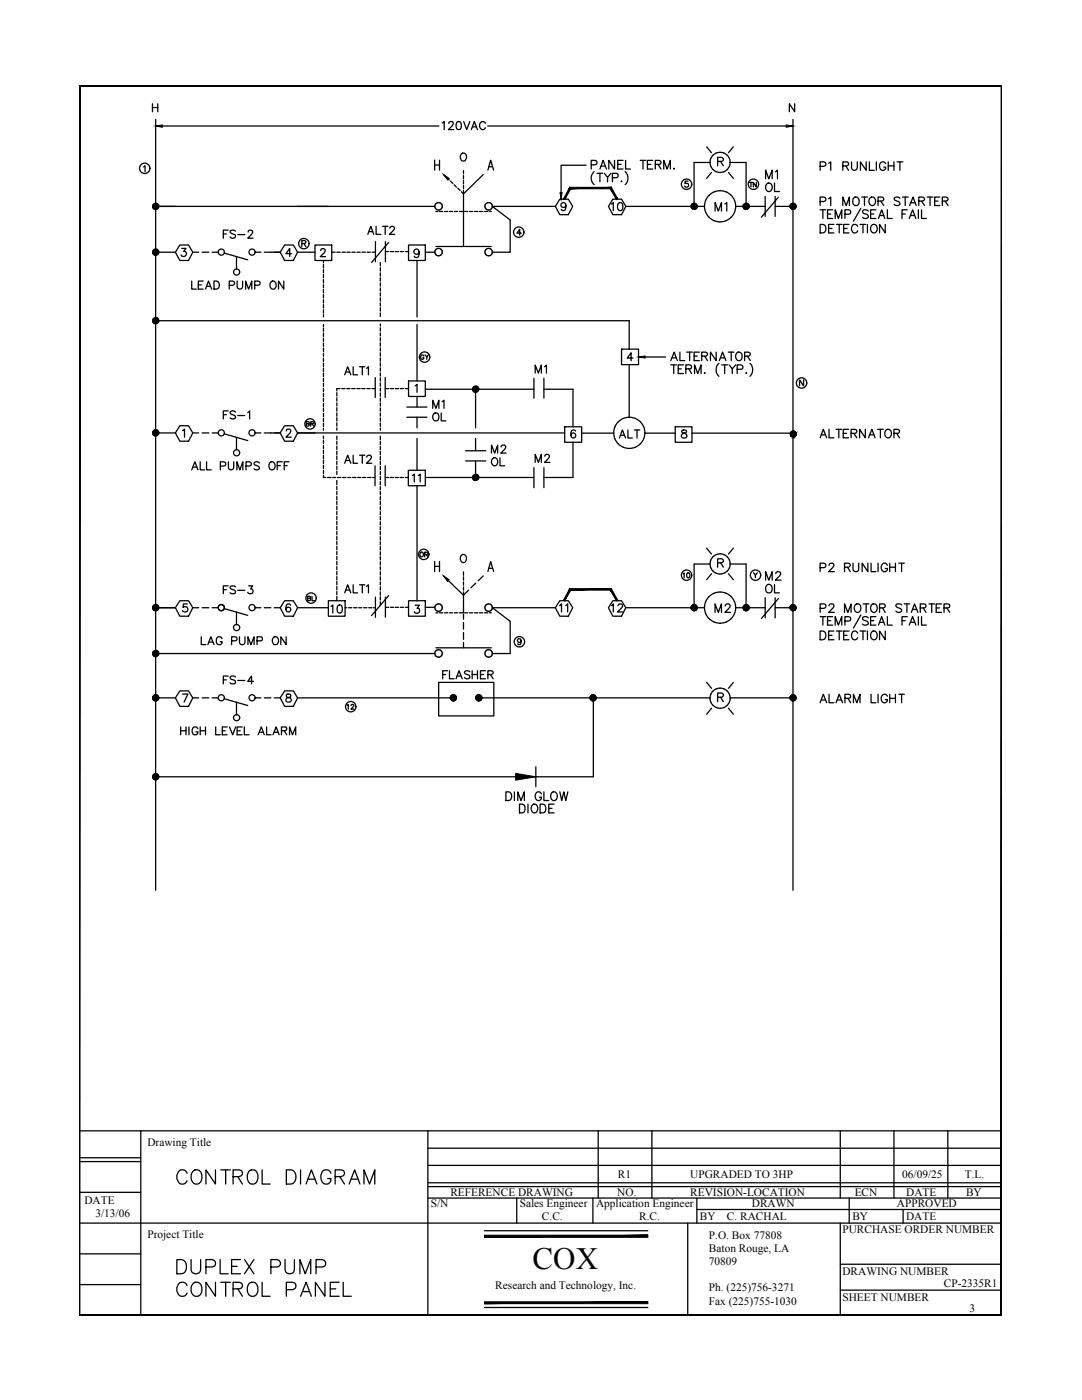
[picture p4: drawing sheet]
<svg xmlns="http://www.w3.org/2000/svg" width="216mm" height="279mm" viewBox="0 0 216 279" stroke-linecap="round" stroke-linejoin="round" font-family="sans-serif">
<g fill="#000" stroke="#000" stroke-width=".2">
<path d="M31.1 25.1l1.3-.2v.5zM88.5 34.8l1.1 .8-.3 .3zM111.7 38.4h.5l-.2 1.4zM156.9 24.9l1.3 .2-1.3 .3zM127.4 71.2l1.3-.2v.5zM157.8 86.2l.2-.1 .9 .6zM158 86.1l.2-.1 .7 .7zM158.9 86.7l-.3 .5zM157.7 86.7h1.2l-1.2 .2zM88.5 114.9l1.1 .8-.3 .3zM102.9 154.3l4 .7-4 .7z"/>
<path d="M15.9 17.1l183.9 .1zM15.9 17.1h183.9z"/>
<path d="M199.8 17.1v245.3zM199.8 17.1v245.4z"/>
<path d="M113.7 37.4l-1.3 2.3 .3 .1zM113.7 37.4l.2 .3-1.2 2.1zM113.7 37.4l.2 .3 8.1-.3zM113.9 37.7l8.1-.3-.2 .3zM122 37.4l-.2 .3 1.5 2zM121.8 37.7l1.5 2-.3 .1z"/>
<path d="M157.7 86.9l1.2-.2-1.1 .3zM157.8 87l.2 .2 .9-.5z"/>
<path d="M157.8 86.2l1.1 .5-1.2-.3zM157.7 86.4v.3h1.2z"/>
<path d="M158 87.2h.2l.7-.5zM158.2 87.2l.7-.5-.5 .5zM158.9 86.7l-.5 .5z"/>
<path d="M158.4 86l.5 .7zM158.2 86l.7 .7-.5-.7z"/>
<path d="M158.7 86.2l.2 .5zM158.6 86.1l.3 .6z"/>
<path d="M158.9 86.7v.2zM158.9 86.7l-.2 .3z"/>
<path d="M113.7 117.5l-1.3 2.3 .3 .1zM113.7 117.5l.2 .3-1.2 2.1zM113.7 117.5l.2 .3 8.1-.3zM113.9 117.8l8.1-.3-.2 .3zM122 117.5l-.2 .3 1.5 2zM121.8 117.8l1.5 2-.3 .1z"/>
<path d="M96.7 246.9h32.6v-.4zM96.7 246.5h32.6l-32.6 .4z"/>
<path d="M15.9 17.2v245.3zM15.9 17.1v245.4z"/>
<path d="M96.7 260.2h32.6v-.4zM96.7 259.8h32.6l-32.6 .4z"/>
<path d="M15.9 262.4l183.9 .1zM15.9 262.4l183.9 .1h-183.9z"/>
</g>
<g fill="none" stroke="#000" stroke-width=".25">
<path d="M28.6 33.3l.3-.2v1.2M30.4 20.7v1.6M30.4 21.5h1.1M31.1 25.1h56.5M31.1 23.8v153.9M31.5 20.7v1.6M86.7 32v2M86.7 32.9h1M87.7 32v2M88.3 24.6l.3-.3v1.6M88.5 34.8l.4 .4M89.2 35.5l.4 .4"/>
<path d="M89.6 24.6l.3-.3h.4l.2 .3-.3 .5-.7 .8h1M89.9 36.2l.5 .4M90.6 36.9l.5 .4M91.2 24.3a.51 .51 0 0 1 .8 .3l.1 .3a.7 .7 0 0 1-.6 1 1.03 1.03 0 0 1-.3-1.6zM91.3 37.5l.5 .5M92.1 30.6a.78 .78 0 0 1 1 .4 .78 .78 0 0 1-.2 .9l-.1 .2a.78 .78 0 0 1-.9-.4 .78 .78 0 0 1 .1-.9zM92.5 38v.7l-.4-.4M92.5 34v.7M92.5 35v.7M92.5 36v.7M92.5 37v.7M92.5 24.3l.6 1.6 .7-1.6"/>
<path d="M94.1 25.9l.5-1.6 .7 1.6M94.3 25.3h.7M96.4 34.8l-3.9 3.9v10.5M96.8 24.6a.59 .59 0 0 0-.6-.3 .59 .59 0 0 0-.5 .5 .68 .68 0 0 0 .2 .9 .68 .68 0 0 0 .9-.1v-.1M97.3 25.1h59.6M97.4 34l.5-2 .6 2M97.6 33.3h.7M111.7 39.8h1.7l.9 1.4-.9 1.6h-1.7l-.9-1.6zM117 33h-5v5.4M118 32.9h.7l.4-.3a.47 .47 0 0 0-.4-.6h-.7v1.7M118.6 34.2a1.69 1.69 0 0 0 0 2.6M119.1 34.6h1.2"/>
<path d="M119.7 33.7l.6-1.7 .7 1.7M119.7 34.6v1.7M120 33.1h.8M120.6 34.6l.6 .8 .7-.8M121.2 35.4v.9M122.2 35.5h.8a.45 .45 0 0 0 .4-.5 .45 .45 0 0 0-.4-.4h-.8v1.7M122.3 39.8h1.7l.9 1.4-.9 1.6h-1.7l-.9-1.6zM122.6 32v1.7l-1.1-1.7v1.7M123.3 32.8h.6M124 36.1l-.1 .1h.2M124.3 32h-1v1.7h1M124.7 34.2a1.78 1.78 0 0 1 0 2.6"/>
<path d="M124.8 32v1.7h1M127.7 32h1.2M128.3 32v1.7M129.2 32.8h.7M130.2 32h-1v1.7h1M130.8 32.8h.9l.2-.3-.1-.3-.3-.2h-.7v1.7M131.3 32.8l.6 .9M132.4 33.7v-1.7l.7 1.7 .7-1.7v1.7M134.5 33.6l-.1 .1h.2M137.3 36.2h-.6v.5a.42 .42 0 0 1 .6 0 .42 .42 0 0 1-.1 .6 .42 .42 0 0 1-.6-.2M141 29.3l1 1.2M141.7 32.4h-3.2v8.8"/>
<path d="M142 34.4l-1 1.2M143.2 32.2l1-.1 .1-.4-.3-.3h-.8v1.7M143.8 32.2l.5 .9M145.4 34.4l.9 1.2M145.7 32.4h3.2v8.8M146.3 29.3l-.9 1.2M149.5 36.4h.6M149.8 36.4v.9M150.9 36.4v.9l-.6-.9v.9M152.7 39.2v4M152.8 35.7v-1.7l.6 1.7 .7-1.7v1.7M152.9 36.8a.63 .63 0 0 1 .7-.2 .63 .63 0 0 1 .5 .6 .75 .75 0 0 1-.2 .8 .75 .75 0 0 1-.8 .1 .99 .99 0 0 1-.2-1.3z"/>
<path d="M154.5 36.5v1.7h1M154.7 39.2v4M154.7 34.3l.4-.3v1.7M155.3 39.4l-3.4 3.9M158.2 23.8v153.9M158.6 20.7v1.6l-1.1-1.6v1.6M163.6 33.2h.8a.46 .46 0 0 0 .4-.6l-.4-.3h-.8v1.7M165.3 32.6l.5-.3v1.7M165.3 39.7l.5-.4v1.7M168.2 33.1l1-.1 .1-.4-.4-.3h-.7v1.7M168.8 33.1l.5 .9M169.9 32.3v1.2a.57 .57 0 0 0 .6 .5 .57 .57 0 0 0 .6-.5v-1.2"/>
<path d="M170.3 39.6a.63 .63 0 0 1 .7-.3 .63 .63 0 0 1 .4 .7v.4a.64 .64 0 0 1-.6 .6 .64 .64 0 0 1-.6-.6zM171.9 39.3h1.2M172.5 39.3v1.7M172.8 32.3v1.7l-1.1-1.7v1.7M173.5 32.3v1.7h.9M173.6 39.6l.1-.2a.84 .84 0 0 1 1 .6 .84 .84 0 0 1-.5 1 .86 .86 0 0 1-.8-.5 .86 .86 0 0 1 .2-.9zM174.9 32.3v1.7M176.7 32.7a.64 .64 0 0 0-.7-.4 .64 .64 0 0 0-.5 .6v.5a.61 .61 0 0 0 .6 .6 .61 .61 0 0 0 .6-.6h-.4M177.2 33.1h1.2M177.2 32.3v1.7M178.4 32.3v1.7M179 32.3h1.2"/>
<path d="M179.6 39.6a.65 .65 0 0 0-1.2 .1l.2 .3 .8 .3 .2 .5a.72 .72 0 0 1-1.2 0M179.6 32.3v1.7M180.1 39.3h1.1M180.6 39.3v1.7M185 39.3h1.2M185.6 39.3v1.7M187.5 39.3h-1v1.7h1M30.8 49.8l-.3 .3M30.8 40.6l-.3 .4M31 49.7l-.5 .6M31 40.6l-.5 .5M31.1 41.2h55.6"/>
<path d="M31.1 50.3h3.9M31.1 49.7l-.6 .7M31.1 40.6l-.6 .7M31.2 49.7l-.7 .8M31.2 40.6l-.7 .8M31.3 49.8l-.8 .8M31.3 40.6l-.8 .8M31.4 49.8l-.8 .9M31.4 40.7l-.8 .8M31.4 49.9l-.8 .8M31.4 40.7l-.8 .9M31.5 50l-.9 .8"/>
<path d="M31.5 40.8l-.9 .9M31.6 50l-.9 .8M31.6 40.9l-.9 .8M31.6 50.1l-.8 .8M31.6 50.2l-.7 .7M31.6 40.9l-.8 .8M31.6 41l-.7 .8M31.7 50.2l-.7 .7M31.7 50.4l-.6 .5M31.7 50.5l-.5 .4M31.7 41.1l-.7 .7M31.7 41.2l-.6 .6"/>
<path d="M31.7 41.4l-.5 .4M35.9 48.9h1.7l.9 1.4-.9 1.7h-1.7l-.9-1.7zM36.3 49.6h.8l-.5 .6a.53 .53 0 0 1 .5 .8 .53 .53 0 0 1-1-.1M38.3 56.1v1.6h.9M38.5 50.3h1.2M39.6 56.9h.6M40.3 50.3h1.4M40.5 56.1h-.9v1.6h.9M41 57.7l.6-1.6 .6 1.6M41.2 57.2h.8M42.3 50.3h1.2M42.7 56.1a.87 .87 0 0 1 1 .4 .87 .87 0 0 1-.2 1.1l-.8 .1z"/>
<path d="M44.6 46.7h.6M44.7 50.5l4.7 1.4M45.5 45.9h-.9v1.6M45.7 56.9h.9l.2-.5-.4-.3h-.7v1.6M47 46.1a.6 .6 0 0 0-1.1 .2l.3 .3 .6 .2 .2 .5a.65 .65 0 0 1-1.1 0M47.2 51.2v2.5M47.3 56.1v1.1a.56 .56 0 0 0 .6 .5 .56 .56 0 0 0 .5-.5v-1.1M47.4 46.8h1.4M49 57.7v-1.6l.6 1.6 .6-1.6v1.6M49.5 46.3l.3-.4h.3l.3 .3-.2 .6-.8 .7h1.1M50.8 56.9h1v-.6l-.3-.2h-.7v1.6M50.9 50.3h1.2"/>
<path d="M52.7 50.3h3.2M54.2 56.2a.8 .8 0 0 1 .9 .5 .8 .8 0 0 1-.5 1 .84 .84 0 0 1-.7-.6 .84 .84 0 0 1 .3-.9zM56.6 56.1v1.6l-1-1.6v1.6M56.8 48.9h1.7l.9 1.4-.9 1.7h-1.7l-.9-1.7zM58.2 50.6h-1.1l.7-1v1.6M59.4 50.3h3.5M60.2 48.6l.7-.1 .1-.4-.8-.1v1.2M60.6 48.6l.4 .6M62.9 48.9h3.3v3.1h-3.3zM64 50l.3-.4 .5 .1 .1 .2-.2 .6-.8 .7h1.1M64.5 52v.5M64.5 52.8v.7"/>
<path d="M64.5 53.8v.7M64.5 54.8v.7M64.5 55.8v.7M64.5 56.8v.6M64.5 57.8v.7M64.5 58.8v.7M64.5 59.8v.7M66.2 50.3h.7M67.2 50.3h.7M68.2 50.3h.7M69.2 50.3h.7M70.2 50.3h.7"/>
<path d="M71.2 50.3h.7M72.2 50.3h.7M73.2 50.3h.7M73.4 46.8l.6-1.6 .6 1.6M73.6 46.2h.8M74.2 50.3h.7M74.9 48.2v4M75 45.2v1.6h1M75.9 52.4v.7M75.9 53.4v.7M75.9 54.4v.7M75.9 55.4v.7"/>
<path d="M75.9 56.4v.7M75.9 57.4v.7M75.9 58.4v.7M75.9 59.4v.7M76.4 45.2h1M76.9 45.2v1.6M76.9 50.2h.6M76.9 48.2v4M77.5 48.4l-3.3 4M77.8 45.6l.3-.4h.3l.3 .3-.2 .5-.8 .8h1.1M77.9 50.2h.7M78.9 50.2h.6"/>
<path d="M79.9 50.2h.6M80.9 50.2h.6M81.5 48.9h3.4v3.1h-3.4zM83.2 52v11.2M83.6 50.2a.53 .53 0 0 1-.7 .5 .53 .53 0 0 1-.2-.8 .53 .53 0 0 1 .9 .1 1.6 1.6 0 0 1-.2 1.3 .52 .52 0 0 1-.7-.2M84.9 50.3h1.8M87 42.2h.4M87 49.2h11M87.7 42.2h.6M88.7 42.2h.7M89.7 42.2h.6M90.7 42.2h.6"/>
<path d="M91.7 42.2h.7M92.7 42.2h.6M93.7 42.2h.6M94.7 42.2h.7M95.7 42.2h.6M96.7 42.2h.7M97.7 42.2h.3M104 46.5h-.8l.5-.7v1.1M110.8 41.2h-12.6l3.6 2.7v6.4h-3.6M112.9 41a.51 .51 0 0 1-.7 .4 .51 .51 0 0 1-.2-.8 .51 .51 0 0 1 .8 0 .85 .85 0 0 1-.5 1.4l-.3-.2M122 40.7l.4-.3v1.6M123.5 40.5a.51 .51 0 0 1 .7 .2l.1 .4a.68 .68 0 0 1-.4 .9h-.2a.99 .99 0 0 1-.2-1.5z"/>
<path d="M124.9 41.2h15.7M137.9 41.2l.6 .6M137.9 41.1l.7 .7M137.9 41.4l.4 .4M137.9 41l.8 .8M138 40.9l.8 .8M138 40.8l.9 .9M138.1 40.7l.8 .9M138.2 40.7l.8 .8M138.2 40.6l.9 .8M138.3 40.6l.8 .8M138.4 40.6l.7 .7"/>
<path d="M138.5 40.6l.6 .5M138.7 40.6l.4 .4M142.7 42.1v-1.7l.6 1.7 .7-1.7v1.7M144.6 40.7l.4-.3v1.7M146.8 41.2h5.9M148.7 40.6l-.4 .4M148.8 40.6l-.5 .5M148.9 40.6l-.6 .7M149 40.6l-.7 .8M149.1 40.6l-.8 .8M149.2 40.7l-.8 .8M149.3 40.7l-.9 .9"/>
<path d="M149.3 40.8l-.9 .9M149.4 40.9l-.9 .8M149.4 40.9l-.8 .8M149.5 41l-.8 .8M149.5 41.1l-.7 .7M149.5 41.2l-.6 .6M149.5 41.4l-.5 .4M154.7 41.2h3.5M157.6 41.4l.5 .4M157.6 41.2l.6 .6M157.6 41.1l.7 .7M157.6 41l.8 .8"/>
<path d="M157.7 40.9l.8 .8M157.7 40.9l.9 .8M157.8 40.8l.8 .9M157.8 40.7l.9 .9M157.9 40.7l.8 .8M158 40.6l.8 .8M158.1 40.6l.7 .8M158.1 40.6l.7 .7M158.3 40.6l.5 .5M158.4 40.6l.4 .4M163.6 44.8h.6a.89 .89 0 0 1 .6 .8 .89 .89 0 0 1-.6 .9h-.6zM163.6 40.2l1-.1 .2-.2-.1-.4-.3-.2h-.8v1.7"/>
<path d="M163.6 41.9h1.2M164.2 41.9v1.7M165.1 42.7h.7M165.3 45.6h.7M166.1 41.9h-1v1.7h1M166.4 44.8h-1.1v1.7h1.1M166.7 43.6v-1.7l.6 1.7 .7-1.7v1.7M166.9 44.8h1.1M167.5 44.8v1.7M168.2 41v-1.7l.7 1.7 .6-1.7v1.7M168.3 45.6h.7M168.6 42.8l1-.1 .1-.2a.46 .46 0 0 0-.4-.6h-.7v1.7"/>
<path d="M169.4 44.8h-1.1v1.7h1.1M171.1 45.2a.64 .64 0 0 0-.7-.4 .64 .64 0 0 0-.5 .6v.4a.63 .63 0 0 0 .5 .7 .63 .63 0 0 0 .7-.4M171.6 44.8h1.1M171.8 41.6l-1.5 2.6M172.2 44.8v1.7M173.1 44.8v1.7M173.3 42.1a.63 .63 0 0 0-.7-.3 .63 .63 0 0 0-.5 .5l.1 .2 .9 .3 .2 .5a.74 .74 0 0 1-1.2 0M173.7 42.7h.7M173.9 45a.65 .65 0 0 1 .7-.2 .65 .65 0 0 1 .4 .6v.4a.66 .66 0 0 1-.6 .7 .66 .66 0 0 1-.7-.7zM174.8 41.9h-1.1v1.7h1.1M175.2 40.1l1-.1 .1-.2v-.3l-.4-.2h-.7v1.7M175.3 43.6l.6-1.7 .7 1.7"/>
<path d="M175.5 43h.8M175.8 40.1l.5 .9M176.6 44.8v1.7l-1.1-1.7v1.7M177.1 41.9v1.7h.9M180 42.7h.6M181 41.9h-1v1.7M181.4 43.6l.7-1.7 .6 1.7M181.5 41l.7-1.7 .6 1.7M181.7 43h.8M181.8 40.5h.8M183.2 41.9v1.7M183.3 40.1l1-.1 .2-.3-.4-.4h-.8v1.7"/>
<path d="M183.9 41.9v1.7h1M183.9 40.1l.6 .9M186.5 40.1h.6M188 40.1l1-.1 .2-.2-.1-.3-.3-.2h-.8v1.7M188.6 40.1l.6 .9M30.8 63.5l-.3 .3M31 63.4l-.5 .6M31.1 64h94.4v5.7M31.1 63.4l-.6 .7M31.2 63.4l-.7 .8M31.3 63.5l-.8 .8M31.4 63.5l-.8 .8"/>
<path d="M31.4 63.5l-.8 .9M31.5 63.6l-.9 .9M31.6 63.7l-.9 .8M31.6 63.8l-.8 .8M31.6 63.8l-.7 .8M31.7 63.9l-.7 .7M31.7 64.1l-.6 .5M31.7 64.2l-.5 .4M64.5 60.8v.7M64.5 61.8v.7M64.5 62.8v.4M64.5 64.8v.4"/>
<path d="M64.5 65.4v.7M64.5 66.5v.6M64.5 67.5v.6M64.5 68.5v.6M64.5 69.5v.6M64.5 70.5v.6M64.5 71.5v.6M64.5 72.5v.7M64.5 73.4v.7M64.5 74.5v.6M64.5 75.5v.6M64.5 76.5v.6"/>
<path d="M64.5 77.5v.6M64.5 78.5v.6M64.5 79.5v.6M67.2 78.4v.6M67.2 79.4v.7M67.8 77.6h-.6v.4M68.2 77.6h.7M68.8 74.8l.6-1.6 .6 1.6M69 74.3h.8M69.2 77.6h.6M70.2 77.6h.7M70.5 73.2v1.6h.9"/>
<path d="M71.2 77.6h.7M71.7 73.2h1.1M72.2 77.6h.6M72.3 73.2v1.6M73.1 73.5l.4-.3v1.6M73.2 77.6h.7M74.2 77.6h.6M74.9 75.4v3.9M75.9 60.5v.6M75.9 61.4v.7M75.9 62.4v.8M75.9 64.6v.5"/>
<path d="M75.9 65.4v.7M75.9 66.4v.7M75.9 67.4v.7M75.9 68.4v.7M75.9 69.4v.7M75.9 70.4v.7M75.9 71.4v.7M75.9 72.4v.7M75.9 73.4v.7M75.9 74.4v.7M75.9 75.4v.7M75.9 76.4v.7"/>
<path d="M75.9 77.4v.7M75.9 78.4v.7M75.9 79.4v.7M76.9 75.4v3.9M76.9 77.6h.6M77.8 77.6h.7M78.9 77.6h.6M79.9 77.6h.6M80.8 77.6h.7M81.5 76h3.4v3.1h-3.4zM82.8 77l.4-.3v1.6M83.2 64.8v11.2"/>
<path d="M83.2 79.1v2.1M84.6 71a.33 .33 0 0 0-.4-.2 .33 .33 0 0 0-.3 .4v.2a.32 .32 0 0 0 .4 .3 .32 .32 0 0 0 .3-.3h-.2M84.8 70.8l.4 .4 .3-.4M84.9 77.7h21.6M85.2 71.2v.5M94.7 77.1l-.4 .4M94.9 77.1l-.6 .5M94.9 77.7v7.7M95 77.1l-.7 .7M95.1 77.1l-.8 .8M95.2 77.1l-.9 .8M95.2 77.2l-.8 .8"/>
<path d="M95.3 77.2l-.9 .9M95.4 77.3l-.9 .8M95.4 77.3l-.8 .9M95.4 77.4l-.8 .8M95.5 77.5l-.8 .8M95.5 77.9l-.4 .4M95.5 77.6l-.7 .7M95.5 77.7l-.6 .6M106.5 75.5v4M106.8 74.5v-1.6l.6 1.6 .6-1.6v1.6M108.5 77.7h5.8v7.5M108.5 75.5v4"/>
<path d="M108.7 73.2l.3-.3v1.6M124 69.7h3.4v3.1h-3.4zM125.5 72.8v10.5M126.3 71.5h-1.1l.7-1.1v1.6M128.7 71.2h4.1M133.8 72l.7-1.7 .7 1.7M133.8 72.8h1.2M134.1 71.4h.8M134.4 72.8v1.7M135.3 73.6h.7M135.7 70.3v1.7h.9M136.4 72.8h-1.1v1.7h1.1"/>
<path d="M136.8 73.6h1.1l.1-.3-.1-.4-1.1-.1v1.7M137 70.3h1.2M137.4 73.6l.6 .9M137.6 70.3v1.7M138.5 71.1h.6M138.6 74.5v-1.7l.6 1.7 .7-1.7v1.7M139.6 70.3h-1.1v1.7h1.1M140 71.1l1-.1 .2-.4-.4-.3h-.8v1.7M140.6 74.4v.1h.1M140.6 71.1l.6 .9M142.9 70.3v1.7l-1.1-1.7v1.7M143.5 72.5a1.77 1.77 0 0 0 0 2.6"/>
<path d="M143.5 72l.7-1.7 .7 1.7M143.8 71.4h.8M144 72.8h1.1M144.6 72.8v1.7M145.3 70.3h1.2M145.5 72.8l.6 .8 .7-.8M145.9 70.3v1.7M146.1 73.6v.9M147.1 70.4a.64 .64 0 0 1 1 .5 .76 .76 0 0 1-.8 1.1 1.01 1.01 0 0 1-.2-1.6zM147.1 73.7h.8l.3-.3a.47 .47 0 0 0-.3-.6h-.8v1.7M148.6 71.1l.9-.1 .2-.4-.4-.3h-.7v1.7M148.9 74.4l-.1 .1h.2"/>
<path d="M149.1 71.1l.6 .9M149.6 72.5a1.77 1.77 0 0 1 0 2.6M160.3 75.8v1.2l-.8-1.2v1.2M30.8 85.9l-.3 .3M31 85.8l-.5 .6M31.1 86.4h3.9M31.1 85.8l-.6 .6M31.2 85.8l-.7 .8M31.3 85.9l-.8 .8M31.4 85.9l-.8 .8M31.4 85.9l-.8 .9M31.5 86l-.9 .9"/>
<path d="M31.6 86.1l-.9 .8M31.6 86.1l-.8 .9M31.6 86.2l-.7 .8M31.7 86.3l-.7 .7M31.7 86.4l-.6 .6M31.7 86.6l-.5 .4M35.9 85h1.7l.9 1.4-.9 1.7h-1.7l-.9-1.7zM36.4 85.9l.4-.3v1.6M38.3 93.8l.6-1.6 .6 1.6M38.5 86.4h1.2M38.5 93.2h.8M39.9 92.2v1.6h.9"/>
<path d="M40.3 86.4h1.4M41.2 92.2v1.6h.9M42.3 86.4h1.2M44 93l.9-.1 .1-.6-.4-.1h-.6v1.6M44.6 82.8h.6M44.7 86.6l4.7 1.3M45.5 82h-.9v1.6M45.6 92.2v1.1a.53 .53 0 0 0 .5 .5 .53 .53 0 0 0 .5-.5v-1.1M47 82.3a.59 .59 0 0 0-.6-.3 .59 .59 0 0 0-.5 .4l.3 .3 .6 .2 .2 .5a.73 .73 0 0 1-1.1 0M47.2 87.3v2.4M47.3 93.8v-1.6l.6 1.6 .6-1.6v1.6M47.4 82.9h1.4"/>
<path d="M49.1 93l.9-.1 .2-.4-.4-.3h-.7v1.6M49.4 82.3l.4-.3v1.6M50.9 86.4h1.2M51.8 92.4a.54 .54 0 0 0-.7-.3 .54 .54 0 0 0-.4 .6l.9 .4 .2 .5a.73 .73 0 0 1-1.1 0M52.7 86.4h3.2M53.8 92.4a.68 .68 0 0 1 .9-.1 .68 .68 0 0 1 .2 .9 .61 .61 0 0 1-.6 .6 .61 .61 0 0 1-.6-.6zM55.3 92.9h.7M56.3 92.2h-1v1.6M56.7 92.9h.6M56.8 85h1.7l.9 1.4-.9 1.7h-1.7l-.9-1.7zM57.1 86l.3-.4h.3l.3 .3-.2 .6-.7 .7h1M57.7 92.2h-1v1.6"/>
<path d="M59.4 86.4h53.3M61.1 84.6l.5-.1 .1-.3h-.6v.8h.6v-.2l-.2-.2M62 84.6l.5-.1 .1-.3h-.6v.8M62.3 84.6l.3 .4M64.5 94.8v.5h.5M64.5 80.5v.7M64.5 81.4v.7M64.5 82.5v.6M64.5 83.5v.6M64.5 84.5v.6M64.5 85.5v.4M64.5 87v.5"/>
<path d="M64.5 87.8v.7M64.5 88.9v.6M64.5 89.8v.7M64.5 90.8v.7M64.5 91.8v.7M64.5 92.8v.7M64.5 93.9v.6M65.3 95.3h.7M66.4 95.3h.6M67.2 80.4v.6M67.2 81.4v.6M67.2 82.4v.7"/>
<path d="M67.2 83.4v.6M67.2 84.4v.6M67.2 85.4v.5M67.2 87v.7M67.2 88.1v.6M67.2 89v.7M67.2 90v.7M67.2 91v.7M67.2 92v.7M67.2 93v.7M67.2 94v.7M67.2 95.9v.8"/>
<path d="M67.2 97.1v.6M67.2 98v.7M67.2 99.1v.6M67.3 95.3h.7M68.4 95.3h.6M68.8 92.5l.6-1.7 .6 1.7M69 91.9h.8M69.4 95.3h.6M70.3 95.3h.7M70.5 90.8v1.7h.9M71.4 95.3h.6M71.7 90.8h1.1"/>
<path d="M72.3 90.8v1.7M72.3 95.3h.7M73.2 91.2l.3-.4h.3l.3 .3-.2 .6-.8 .8h1.1M73.3 95.3h.7M74.4 95.3h.4M74.8 93v3.9M75.9 80.4v.7M75.9 81.4v.7M75.9 82.4v.7M75.9 83.4v.7M75.9 84.4v.7M75.9 85.4v.5"/>
<path d="M75.9 87v.8M75.9 88.1v.7M75.9 89.1v.6M75.9 90.1v.7M75.9 91.1v.7M75.9 92.1v.7M75.9 93.1v.7M75.9 94.1v.6M75.9 95.1v.7M75.9 96.1v.7M75.9 97.1v.6M75.9 98.1v.7"/>
<path d="M75.9 99.1v.7M76.9 93v3.9M76.9 95.3h.6M77.8 95.3h.7M78.9 95.3h.6M79.8 95.3h.7M80.8 95.3h.7M81.2 81.2h4M81.2 83.3h4M81.5 93.9h3.4v3h-3.4zM82.3 94.9l.4-.3v1.6M83.2 83.3v2.1"/>
<path d="M83.2 87.5v6.4M83.2 96.9v23M83.5 94.9l.3-.3v1.6M84.9 95.3h21.6M86.3 81.5v-1.6l.7 1.6 .6-1.6v1.6M86.5 82.6l.2-.1a.78 .78 0 0 1 .9 .3 .78 .78 0 0 1-.2 1 .74 .74 0 0 1-1-.1 .74 .74 0 0 1 .1-1.1zM88 82.4v1.6h1M88.2 80.2l.4-.3v1.6M92.9 92h4M92.9 90h4M94.7 94.7l-.4 .4M94.9 94.7l-.6 .6"/>
<path d="M94.9 87.5v2.5M94.9 92v3.3M95 94.7l-.7 .6M95.1 94.7l-.8 .8M95.2 94.7l-.9 .8M95.2 94.8l-.8 .8M95.3 94.8l-.9 .9M95.4 94.9l-.9 .9M95.4 95l-.8 .8M95.5 95.1l-.8 .8M95.5 95.5l-.4 .4M95.5 95.2l-.7 .7"/>
<path d="M95.5 95.3l-.6 .6M98.1 90.4v-1.6l.6 1.6 .6-1.6v1.6M98.2 91.6a.59 .59 0 0 1 .7-.2 .59 .59 0 0 1 .4 .5v.4a.62 .62 0 0 1-.6 .7 .62 .62 0 0 1-.6-.7zM99.8 91.4v1.6h.9M100 89.2l.3-.4h.3l.3 .3-.2 .6-.8 .7h1.1M106.5 93.3v4M106.8 92.3v-1.6l.6 1.6 .6-1.6v1.6M108.5 93.3v4M108.7 91.1l.3-.4h.3l.3 .3-.2 .5-.7 .8h1M112.7 85.2h3.4v3.1h-3.4zM114.3 88.3v7h-5.8M114.8 86v-.1a.51 .51 0 0 0-.8 .2 .94 .94 0 0 0 .4 1.3 .5 .5 0 0 0 .5-.4 .5 .5 0 0 0-.5-.6 .5 .5 0 0 0-.5 .5"/>
<path d="M116.1 86.4h6.4M123.6 87.4l.6-1.6 .6 1.6M123.8 86.9h.8M125.3 85.8v1.6h.9M126.6 85.8h1.1M127.1 85.8v1.6M128.6 86.4h6.1M134.7 85.2h3.4v3.1h-3.4zM136.1 85.9v.5l.5 .1a.47 .47 0 0 1 .5 .4 .47 .47 0 0 1-.4 .5l-.7-.2a.61 .61 0 0 1 .1-.6 .61 .61 0 0 1 .6-.2h.2l.1-.4a.61 .61 0 0 0-.9-.1zM138.1 86.4h20.1M163.6 87.4l.7-1.7 .7 1.7M163.9 86.8h.8"/>
<path d="M165.4 85.7v1.7h1M166.8 85.7h1.2M167.4 85.7v1.7M168.3 86.5h.6M169.3 85.7h-1v1.7h1M169.8 86.5l1-.1 .2-.3-.1-.3-1.1-.1v1.7M170.4 86.5l.6 .9M172.7 85.7v1.7l-1.2-1.7v1.7M173.3 87.4l.7-1.7 .6 1.7M173.6 86.8h.8M175.1 85.7h1.2M175.7 85.7v1.7"/>
<path d="M176.7 85.9a.65 .65 0 0 1 .7-.2 .65 .65 0 0 1 .5 .6v.4a.66 .66 0 0 1-.7 .7 .66 .66 0 0 1-.6-.7zM178.4 86.5l1-.1 .1-.3-.1-.3-1-.1v1.7M178.9 86.5l.6 .9M35.9 119.9h1.7l.9 1.4-.9 1.7h-1.7l-.9-1.7zM44.6 117.7h.6M45.5 116.9h-.9v1.6M47 117.1l-.4-.2-.5 .1-.2 .1 .2 .4 .8 .4 .1 .4-.2 .1-.5 .1-.4-.2M47.4 117.8h1.4M49.6 116.9h.8l-.4 .6a.53 .53 0 0 1 .3 .9 .53 .53 0 0 1-.9-.2M56.8 119.9h1.7l.9 1.4-.9 1.7h-1.7l-.9-1.7zM61.4 119.4h.5v-.3l-.5-.1v.9l.5-.1 .1-.2-.2-.2M62.3 119v.9h.5"/>
<path d="M65.5 119.9h3.4v3.1h-3.4zM67.2 100v.7M67.2 101v.7M67.2 102.1v.6M67.2 103v.7M67.2 104.1v.6M67.2 105.1v.6M67.2 106v.7M67.2 107.1v.6M67.2 108v.7M67.2 109.1v.6M67.2 110.1v.6"/>
<path d="M67.2 111v.7M67.2 112.1v.6M67.2 113.1v.6M67.2 114v.7M67.2 115.1v.6M67.2 116v.7M67.2 117.1v.6M67.2 118.1v.6M67.2 119v.9M68.8 118.3l.6-1.6 .6 1.6M69 117.8h.8M70.5 116.7v1.6h.9"/>
<path d="M71.7 116.7h1.1M72.3 116.7v1.6M73.1 117l.4-.3v1.6M74.9 119.2v4M75.9 100.1v.7M75.9 101.1v.7M75.9 102.1v.6M75.9 103.1v.7M75.9 104.1v.7M75.9 105.1v.6M75.9 106.1v.7M75.9 107.1v.7"/>
<path d="M75.9 108.1v.7M75.9 109.1v.7M75.9 110.1v.7M75.9 111.1v.7M75.9 112.1v.7M75.9 113.1v.6M75.9 114.1v.7M75.9 115.1v.7M75.9 116.1v.7M75.9 117.1v.7M75.9 118.1v.7M75.9 119.1v.7"/>
<path d="M76.9 119.2v4M77.5 118.9l-3.3 4M81.5 119.9h3.4v3.1h-3.4zM84.7 110.7l.6-.1v-.3l-.6-.1v.9M85 110.7l.4 .4M86.7 112.1v2M86.7 113h1M87.7 112.1v2M88.5 114.9l4 3.9v3.4M92 110.9a.59 .59 0 0 1 .7-.2 .59 .59 0 0 1 .4 .6v.3a.62 .62 0 0 1-.6 .7 .62 .62 0 0 1-.7-.7zM92.5 114.1v.7M92.5 115.1v.7"/>
<path d="M92.5 116.1v.7M92.5 117.1v.7M93.5 117.8l-1 1v-.7M94.9 116.4l-.9 .9M96.4 114.9l-1 1M97.4 114l.5-1.9 .6 1.9M97.6 113.4h.7M111.7 119.9h1.7l.9 1.4-.9 1.7h-1.7l-.9-1.7zM122.3 119.9h1.7l.9 1.4-.9 1.7h-1.7l-.9-1.7zM136.3 114.5l.2-.2v1M137.1 114.4a.48 .48 0 0 1 .6 .3 .48 .48 0 0 1-.3 .6l-.3-.2zM141 109.4l1 1.2"/>
<path d="M141.7 112.6h-3.2v8.7M142 114.5l-1 1.2M143.2 112.3l1-.1 .1-.4-.3-.3h-.8v1.7M143.8 112.3l.5 .9M145.4 114.5l.9 1.2M145.7 112.6h3.2v8.7M146.3 109.4l-.9 1.2M150.4 114.3l.3 .5 .4-.5M150.7 114.8v.5M152.7 119.3v4M152.8 115.8v-1.7l.6 1.7 .7-1.7v1.7M152.9 116.9a.63 .63 0 0 1 .7-.3 .63 .63 0 0 1 .5 .7v.4a.66 .66 0 0 1-.7 .6 .66 .66 0 0 1-.6-.6z"/>
<path d="M154.5 116.6v1.7h1M154.7 119.3v4M154.8 114.5a.51 .51 0 0 1 .5-.4 .51 .51 0 0 1 .5 .3l-.3 .6-.8 .8h1.2M155.3 119.5l-3.4 3.9M163.6 113.3l1-.1 .2-.3-.1-.3-.3-.2h-.8v1.7M165.4 112.8l.4-.4h.3l.3 .3-.3 .6-.8 .8h1.2M168.5 113.2l1-.1 .2-.2-.1-.3-.4-.2h-.7v1.7M169.1 113.2l.6 .9M170.2 112.4v1.2a.58 .58 0 0 0 .6 .5 .58 .58 0 0 0 .6-.5v-1.2M173.2 112.4v1.7l-1.2-1.7v1.7M173.8 112.4v1.7h1M175.2 112.4v1.7"/>
<path d="M177.1 112.8a.63 .63 0 0 0-.7-.4 .63 .63 0 0 0-.6 .6 .77 .77 0 0 0 .8 1.1 .52 .52 0 0 0 .5-.6h-.5M177.5 112.4v1.7M177.5 113.2h1.2M178.7 112.4v1.7M179.4 112.4h1.1M179.9 112.4v1.7M30.8 120.7l-.3 .4M30.8 129.9l-.3 .3M30.8 138.7l-.3 .4M31 120.7l-.5 .5M31 129.8l-.5 .6M31 138.7l-.5 .5"/>
<path d="M31.1 139.3h3.9M31.1 121.3h3.9M31.1 130.4h55.6M31.1 120.7l-.6 .7M31.1 129.8l-.6 .7M31.1 138.7l-.6 .7M31.2 120.7l-.7 .8M31.2 129.9l-.7 .7M31.2 138.7l-.7 .7M31.3 120.7l-.8 .8M31.3 129.9l-.8 .8M31.3 138.7l-.8 .8"/>
<path d="M31.4 120.8l-.8 .8M31.4 129.9l-.8 .9M31.4 138.8l-.8 .8M31.4 120.8l-.8 .9M31.4 130l-.8 .9M31.4 138.8l-.8 .9M31.5 120.9l-.9 .9M31.5 130l-.9 .9M31.5 138.9l-.9 .8M31.6 120.9l-.9 .9M31.6 130.1l-.9 .8M31.6 138.9l-.9 .9"/>
<path d="M31.6 121l-.8 .8M31.6 121.1l-.7 .8M31.6 130.2l-.8 .8M31.6 130.3l-.7 .7M31.6 139l-.8 .8M31.6 139.1l-.7 .8M31.7 121.2l-.7 .7M31.7 121.3l-.6 .6M31.7 121.5l-.5 .4M31.7 130.3l-.7 .8M31.7 130.5l-.6 .6M31.7 130.6l-.5 .4"/>
<path d="M31.7 139.2l-.7 .7M31.7 139.3l-.6 .6M31.7 139.4l-.5 .5M35.9 137.9h1.7l.9 1.4-.9 1.7h-1.7l-.9-1.7zM36.4 138.5h1.1l-.8 1.6M37.4 120.5h-.8l-.1 .7a.56 .56 0 0 1 .9 0 .56 .56 0 0 1-.2 .9 .56 .56 0 0 1-.8-.3M38.5 139.3h1.2M38.5 121.3h1.2M40.2 127.1v1.6h.9M40.3 139.3h1.4M40.3 121.3h1.4M41.5 128.7l.6-1.6 .6 1.6"/>
<path d="M41.7 128.1h.7M42.3 139.3h1.2M42.3 121.3h1.2M44.3 127.5a.59 .59 0 0 0-.7-.4 .59 .59 0 0 0-.4 .6v.4a.57 .57 0 0 0 .5 .6 .57 .57 0 0 0 .6-.6h-.4M44.6 135.7h.6M44.7 121.5l4.7 1.3M44.7 139.4l4.7 1.4M45.5 134.9h-.9v1.6M46.2 127.9h.7a.4 .4 0 0 0 .4-.4 .4 .4 0 0 0-.4-.4h-.7v1.6M47 135.1l-.4-.2-.5 .1-.2 .1 .2 .4 .8 .4 .1 .4-.2 .1-.5 .1-.4-.2M47.2 122.2v2.5M47.4 135.8h1.4"/>
<path d="M47.8 127.1v1.1a.57 .57 0 0 0 .5 .5 .57 .57 0 0 0 .6-.5v-1.1M49.5 128.7v-1.6l.6 1.6 .6-1.6v1.6M50.6 136h-1.2l.8-1.1v1.6M50.9 139.3h1.2M50.9 121.3h1.2M51.3 127.9l.9-.1 .1-.6-1-.1v1.6M52.7 139.3h1.3M52.7 121.3h1.3M54.6 127.1a.78 .78 0 0 1 .9 .4 .78 .78 0 0 1-.1 .9l-.1 .2a.78 .78 0 0 1-.9-.3 .78 .78 0 0 1 .1-1zM54.7 139.3h1.2M54.7 121.3h1.2M56.8 137.9h1.7l.9 1.4-.9 1.7h-1.7l-.9-1.7z"/>
<path d="M57.1 127.1v1.6l-1.1-1.6v1.6M57.2 138.6v.5h.1a.55 .55 0 0 1 .7 .3 .55 .55 0 0 1-.1 .6l-.5 .1-.3-.3a.63 .63 0 0 1 .7-.7l.2-.3a.57 .57 0 0 0-.8-.2zM57.9 120.8v-.2a.5 .5 0 0 0-.8 .3 .88 .88 0 0 0 .4 1.2 .49 .49 0 0 0 .5-.4 .49 .49 0 0 0-.4-.5 .49 .49 0 0 0-.5 .4M59.4 139.3h31.6M59.4 121.3h6.1M66 121l.4-.3v1.6M67.5 120.8a.51 .51 0 0 1 .7 .2l.1 .4a.7 .7 0 0 1-.6 .9 1.03 1.03 0 0 1-.2-1.5zM68.9 121.3h.3M69.5 121.3h.7M70.6 121.3h.6M71.6 121.3h.6M72.5 121.3h.7"/>
<path d="M73.6 121.3h.6M74.5 121.3h.4M75.9 120.1v.7M76.9 121.2h.6M77.9 121.2h.7M78.9 121.2h.6M79.9 121.2h.6M80.9 121.2h.6M82.8 120.8h.9l-.5 .6a.52 .52 0 0 1 .5 .7 .52 .52 0 0 1-.9 .2l-.1-.2M84.9 121.2h1.8M87 129.3h11M87 122.3h.4"/>
<path d="M87.5 136.2h11v6.7h-11zM87.7 122.3h.6M88.3 134.6h.6M88.7 122.3h.7M89.3 133.9h-1v1.6M89.7 133.9v1.6h.9M89.7 122.3h.6M89.9 139.4l.4 .5M89.9 139.3l.5 .6M89.9 139.2l.6 .7M89.9 139.1l.7 .8M89.9 139l.8 .8"/>
<path d="M89.9 138.9l.9 .9M90 138.9l.9 .8M90.1 138.8l.8 .9M90.2 138.8l.8 .8M90.2 138.7l.8 .8M90.3 138.7l.7 .7M90.4 138.7l.6 .7M90.5 138.7l.5 .5M90.7 122.3h.6M90.7 138.7l.3 .4M91 135.5l.6-1.6 .6 1.6M91.2 134.9h.8"/>
<path d="M91.7 122.3h.7M92.5 122.5v1.1M92.5 124.2v1.4M92.5 126.2v1.4M92.5 128.2v1.1M92.7 122.3h.6M93.7 122.3h.6M93.8 134.1a.6 .6 0 0 0-1.1 .1l.1 .3 .8 .2 .2 .5a.65 .65 0 0 1-1.1 0M94.2 134.6h1.1M94.2 133.9v1.6M94.7 122.3h.7M94.9 139.3h46.8"/>
<path d="M94.9 139.3l.6 .6M94.9 139.2l.7 .7M94.9 139.4l.5 .5M94.9 139.1l.8 .8M95 139l.8 .8M95 138.9l.9 .9M95.1 138.9l.8 .8M95.1 138.8l.9 .9M95.2 138.8l.8 .8M95.3 138.7l.8 .8M95.3 133.9v1.6M95.4 138.7l.7 .7"/>
<path d="M95.6 138.7l.5 .5M95.7 122.3h.6M95.7 138.7l.4 .4M95.9 134.6h.6M96.7 122.3h.7M96.9 133.9h-1v1.6h1M97.4 134.6l.8-.1 .2-.2-.1-.3-.9-.1v1.6M97.7 122.3h.3M97.9 134.6l.5 .9M98.2 121.3h12.6M98.2 121.3l3.6 2.7v6.4h-3.6M104 127.8l-.3 .4-.3-.1a.38 .38 0 0 1-.1-.5 .38 .38 0 0 1 .5-.1 .61 .61 0 0 1 .2 .7 .61 .61 0 0 1-.6 .4l-.1-.1"/>
<path d="M111.7 120.9l.3-.4v1.6M112.9 120.9l.4-.4v1.6M117.7 139.3l.6 .6M117.7 139.2l.7 .7M117.8 139.4l.3 .5M117.8 139.1l.7 .8M117.8 139l.8 .8M117.8 138.9l.8 .9M117.9 138.9l.8 .8M117.9 138.8l.9 .9M118 138.8l.9 .8M118.1 138.7l.8 .8"/>
<path d="M118.2 138.7l.7 .7M118.3 138.7l.6 .7M118.4 139.3v15.7h-87.3M118.4 138.7l.5 .5M118.6 138.7l.3 .4M122 120.9l.4-.4v1.6M123.3 120.9l.3-.4h.3l.2 .2 .1 .3-1 1.1h1.1M124.9 121.3h15.7M137.9 121.3l.6 .6M137.9 121.2l.7 .7M137.9 121.5l.4 .4M137.9 121.1l.8 .8"/>
<path d="M138 121l.8 .8M138 120.9l.8 .9M138 120.9l.9 .9M138.1 120.8l.8 .9M138.2 120.8l.8 .8M138.2 120.7l.9 .8M138.3 120.7l.8 .8M138.4 120.7l.7 .7M138.5 120.7l.6 .5M138.7 120.7l.4 .4M141 136.2l1 1.2M142.7 122.2v-1.7l.6 1.7 .7-1.7v1.7"/>
<path d="M143.2 139.1h1l.1-.3v-.3l-.3-.2h-.8v1.7M143.8 139.1l.5 .9M144.7 120.9l.3-.4h.4l.3 .4-.3 .5-.8 .8h1.2M145.7 139.3h12.5M146.3 136.2l-.9 1.2M146.8 121.3h5.9M148.7 120.7l-.4 .4M148.8 120.7l-.5 .5M148.9 120.7l-.6 .7M149 120.7l-.7 .8M149.1 120.7l-.8 .8M149.2 120.8l-.8 .8"/>
<path d="M149.3 120.8l-.9 .9M149.3 120.9l-.9 .9M149.4 120.9l-.9 .9M149.4 121l-.8 .8M149.5 121.1l-.8 .8M149.5 121.2l-.7 .7M149.5 121.3l-.6 .6M149.5 121.5l-.5 .4M154.7 121.3h3.5M157.6 121.5l.5 .4M157.6 121.3l.6 .6M157.6 121.2l.7 .7"/>
<path d="M157.6 121.1l.8 .8M157.6 139.4l.5 .5M157.6 139.3l.6 .6M157.6 139.2l.7 .7M157.6 139.1l.8 .8M157.7 121l.8 .8M157.7 139l.8 .8M157.7 120.9l.9 .9M157.7 138.9l.9 .9M157.8 120.9l.8 .9M157.8 138.9l.8 .8M157.8 120.8l.9 .9"/>
<path d="M157.8 138.8l.9 .9M157.9 120.8l.8 .8M157.9 138.8l.8 .8M158 120.7l.8 .8M158 138.7l.8 .8M158.1 120.7l.7 .8M158.1 138.7l.7 .7M158.1 120.7l.7 .7M158.3 120.7l.5 .5M158.3 138.7l.5 .5M158.4 120.7l.4 .4M158.4 138.7l.4 .4"/>
<path d="M163.6 125.9a.93 .93 0 0 1 1.1 .5 .93 .93 0 0 1-.2 1.2l-.9 .1zM163.6 121.4h.8a.47 .47 0 0 0 .4-.3 .47 .47 0 0 0-.2-.5l-1-.1v1.7M163.6 123.1h1.2M163.9 139.7h.8M164.2 123.1v1.7M165.1 123.9h.7M165.3 126.8h.7M165.4 120.9l.2-.3 .5-.1 .2 .2a.55 .55 0 0 1-.2 .7l-.8 .8h1.2M165.4 138.6v1.7h1M166.1 123.1h-1v1.7h1M166.4 125.9h-1.1v1.8h1.1M166.7 124.8v-1.7l.6 1.7 .7-1.7v1.7"/>
<path d="M166.9 125.9h1.1M167.1 139.7h.8M167.5 125.9v1.8M168.3 126.8h.7M168.5 122.2v-1.7l.7 1.7 .6-1.7v1.7M168.6 124l1-.1 .1-.3v-.4l-.4-.1h-.7v1.7M168.6 139.4l1-.1 .1-.4-.4-.3h-.7v1.7M169.2 139.4l.5 .9M169.4 125.9h-1.1v1.8h1.1M170.6 120.7a.7 .7 0 0 1 1-.1 .7 .7 0 0 1 .2 .9 .66 .66 0 0 1-.7 .7 .66 .66 0 0 1-.6-.7zM171.1 126.4a.63 .63 0 0 0-.7-.5 .63 .63 0 0 0-.5 .7v.4a.63 .63 0 0 0 .5 .7 .63 .63 0 0 0 .7-.4M171.6 125.9h1.1"/>
<path d="M171.8 122.7l-1.5 2.6M172.2 125.9v1.8M172.2 120.5h1.2M172.8 120.5v1.7M173.1 125.9v1.8M173.3 123.3a.63 .63 0 0 0-.7-.3 .63 .63 0 0 0-.5 .5l.1 .2 .9 .3 .2 .5a.84 .84 0 0 1-1.2 0M173.7 123.9h.7M173.8 138.6v1.7h1M173.9 126.2a.7 .7 0 0 1 .9-.1 .7 .7 0 0 1 .2 .9 .66 .66 0 0 1-.6 .7 .66 .66 0 0 1-.7-.7zM173.9 120.7a.7 .7 0 0 1 .9-.1 .7 .7 0 0 1 .2 .9 .66 .66 0 0 1-.6 .7 .66 .66 0 0 1-.7-.7zM174.8 123.1h-1.1v1.7h1.1M175.2 138.6v1.7"/>
<path d="M175.3 124.8l.6-1.7 .7 1.7M175.5 121.3l1-.1 .1-.2v-.3l-1.1-.2v1.7M175.5 124.2h.8M176.1 121.3l.5 .9M176.6 125.9v1.8l-1.1-1.8v1.8M177.1 123.1v1.7h.9M177.1 138.9a.64 .64 0 0 0-.8-.3 .64 .64 0 0 0-.5 .6 .75 .75 0 0 0 .2 .8 .75 .75 0 0 0 .8 .2l.3-.3v-.3h-.5M177.5 138.6v1.7M177.5 139.4h1.2M178.7 138.6v1.7M179.4 138.6h1.1M179.9 120.7l-.4-.2-.6 .1-.1 .1 .1 .5 .9 .3 .1 .5a.74 .74 0 0 1-1.1 0"/>
<path d="M179.9 138.6v1.7M180 123.9h.6M180.4 120.5h1.1M181 120.5v1.7M181 123.1h-1v1.7M181.4 124.8l.7-1.7 .6 1.7M181.7 124.2h.8M181.8 122.2l.7-1.7 .7 1.7M182.1 121.6h.8M183.2 123.1v1.7M183.6 121.3l1-.1 .2-.2-.1-.3-1.1-.2v1.7M183.9 123.1v1.7h1"/>
<path d="M184.2 121.3l.6 .9M185.4 120.5h1.1M185.9 120.5v1.7M186.8 121.3h.7M187.9 120.5h-1.1v1.7h1.1M188.4 121.3l.9-.1 .2-.2-.1-.3-1-.2v1.7M188.9 121.3l.6 .9M30.8 154.5l-.3 .3M31 154.4l-.5 .6M31.1 154.4l-.6 .7M31.2 154.4l-.7 .8M31.3 154.5l-.8 .8"/>
<path d="M31.4 154.5l-.8 .9M31.4 154.6l-.8 .8M31.5 154.6l-.9 .9M31.6 154.7l-.9 .8M31.6 154.8l-.8 .8M31.6 154.9l-.7 .7M31.7 154.9l-.7 .7M31.7 155.1l-.6 .5M31.7 155.2l-.5 .4M36.1 145.1v1.5M36.1 145.8h1M37.1 145.1v1.5"/>
<path d="M37.7 145.1v1.5M39.5 145.5a.59 .59 0 0 0-.7-.4 .59 .59 0 0 0-.5 .6v.4a.57 .57 0 0 0 .6 .6 .57 .57 0 0 0 .6-.6h-.4M39.9 145.8h1.1M39.9 145.1v1.5M41 145.1v1.5M43 145.1v1.5h1M44.4 145.8h.5M45.3 145.1h-.9v1.5h.9M45.8 145.1l.6 1.5 .6-1.5M47.2 140.2v2.5M47.3 145.8h.6M48.3 145.1h-1v1.5h1"/>
<path d="M48.8 145.1v1.5h.9M51.5 146.6l.6-1.5 .6 1.5M51.8 146.1h.7M53.2 145.1v1.5h.9M54.5 146.6l.6-1.5 .6 1.5M54.7 146.1h.8M56.2 145.8h.9l.1-.3-.1-.4h-.9v1.5M56.7 145.8l.5 .8M57.8 146.6v-1.5l.6 1.5 .6-1.5v1.5M69.2 140.8l.3-.2v.9M70 140.8a.29 .29 0 0 1 .4-.2 .29 .29 0 0 1 .2 .2l-.6 .7h.6M101 158h.5a.95 .95 0 0 1 .6 .9 .95 .95 0 0 1-.6 .9h-.5z"/>
<path d="M102.6 158v1.8M103.3 159.8v-1.8l.7 1.8 .6-1.8v1.8M106.9 153v4M108 158.5a.59 .59 0 0 0-.9-.4 .92 .92 0 0 0-.3 1 .92 .92 0 0 0 .8 .7l.4-.5v-.2h-.4M108.5 158v1.8h1M110.1 158.3a.7 .7 0 0 1 .9-.1 .7 .7 0 0 1 .2 .9 .66 .66 0 0 1-.7 .7 .66 .66 0 0 1-.6-.7zM111.7 158l.4 1.8 .4-1.8 .4 1.8 .4-1.8M142 141.4l-1 1.1M145.4 141.4l.9 1.1M163.6 140.3l.7-1.7 .7 1.7M166.8 140.3l.7-1.7 .6 1.7M170.3 140.3v-1.7l.7 1.7 .6-1.7v1.7"/>
<path d="M103.7 160.5a.91 .91 0 0 1 1 .6 .91 .91 0 0 1-.5 1.1h-.5zM105.4 160.5v1.7M106.2 160.7a.7 .7 0 0 1 .9-.1 .7 .7 0 0 1 .2 .9 .66 .66 0 0 1-.7 .7 .66 .66 0 0 1-.6-.7zM107.8 160.5h.6a.95 .95 0 0 1 .5 .9 .95 .95 0 0 1-.5 .8h-.6zM109.5 161.3h.6M110.6 160.5h-1.1v1.7h1.1M15.9 225.7h183.9M15.9 238h12.2M15.9 231.1h12.2M15.9 231.8h12.2M28.1 225.7v36.8M37.3 234.1a.97 .97 0 0 0-.9-.7 .97 .97 0 0 0-.9 .7 1.65 1.65 0 0 0 .6 2.2 .96 .96 0 0 0 1.2-.7"/>
<path d="M38.4 233.8a1.04 1.04 0 0 1 1.2-.3 1.04 1.04 0 0 1 .7 1 1.25 1.25 0 0 1-.3 1.4 1.25 1.25 0 0 1-1.3 .3 1.76 1.76 0 0 1-.3-2.4zM43 233.5v2.8l-1.9-2.8v2.8M44.1 233.5h1.9M45 233.5v2.8M46.5 234.8h1.2l.4-.1a.65 .65 0 0 0 0-1.1l-1.6-.1v2.8M47.4 234.8l1 1.5M49.6 233.8a1.04 1.04 0 0 1 1.2-.3 1.04 1.04 0 0 1 .7 1 1.25 1.25 0 0 1-.3 1.4 1.25 1.25 0 0 1-1.3 .3 1.89 1.89 0 0 1-.3-2.4zM52.3 233.5v2.8h1.6M57.1 233.5h1a1.52 1.52 0 0 1 1 1.4 1.52 1.52 0 0 1-1 1.4h-1zM60 233.5v2.8M61.1 236.3l1-2.8 1.1 2.8M61.5 235.3h1.3"/>
<path d="M66 234.1a1.02 1.02 0 0 0-1.1-.6 1.02 1.02 0 0 0-.9 1 1.25 1.25 0 0 0 .3 1.4 1.25 1.25 0 0 0 1.3 .3l.4-.6v-.4h-.6M66.9 234.8h1.2l.4-.1a.65 .65 0 0 0 0-1.1l-1.6-.1v2.8M67.8 234.8l.9 1.5M69.7 236.3l1.1-2.8 1 2.8M70.1 235.3h1.3M72.6 236.3v-2.8l1.1 2.8 1.1-2.8v2.8M85.4 239.1h114.4M85.4 236.8h114.4M85.4 236.1h114.4M85.4 232.6h114.4M85.4 229.2h114.4M85.4 225.7v36.8"/>
<path d="M103.1 239.1v5M118.3 239.1v5M119.4 225.7v13.4M130.1 225.7v13.4M139.1 239.1v5M167.7 225.7v13.4M169.4 239.1v5M178.4 225.7v13.4M189.1 225.7v13.4M15.9 244.1h183.9M15.9 250.2h12.2M15.9 256.4h12.2"/>
<path d="M35.3 251.4h1a1.52 1.52 0 0 1 .9 1.4 1.52 1.52 0 0 1-.9 1.4h-1zM37.3 256.6a.97 .97 0 0 0-.9-.7 .97 .97 0 0 0-.9 .7 1.28 1.28 0 0 0-.1 1.5 1.28 1.28 0 0 0 1.5 .5l.4-.5M38.1 251.4v2a.96 .96 0 0 0 1 .8 .96 .96 0 0 0 .9-.8v-2M38.4 256.3a1.04 1.04 0 0 1 1.2-.4 1.04 1.04 0 0 1 .7 1.1 1.22 1.22 0 0 1-.3 1.3 1.22 1.22 0 0 1-1.3 .3 1.69 1.69 0 0 1-.3-2.3zM41.1 252.9h1.2l.6-.3 .1-.3a.76 .76 0 0 0-.7-.9h-1.2v2.8M43 255.9v2.8l-1.9-2.8v2.8M43.9 251.4v2.8h1.6M44.1 255.9h1.9M45 255.9v2.8M46.2 252.7h1.1M46.5 257.2l1.6-.1a.65 .65 0 0 0 0-1.1l-1.6-.1v2.8M47.4 257.2l1 1.5"/>
<path d="M48 251.4h-1.8v2.8h1.8M48.8 251.4l1.9 2.8M49.6 256.3a1.04 1.04 0 0 1 1.2-.4 1.04 1.04 0 0 1 .7 1.1 1.22 1.22 0 0 1-.3 1.3 1.22 1.22 0 0 1-1.3 .3 1.82 1.82 0 0 1-.3-2.3zM50.7 251.4l-1.9 2.8M52.3 255.9v2.8h1.6M54 252.9h1.3a.72 .72 0 0 0 .6-.5 .72 .72 0 0 0-.1-.7l-.5-.3h-1.3v2.8M56.9 251.4v2a.94 .94 0 0 0 .9 .8 .94 .94 0 0 0 .9-.8v-2M57.1 257.4h1.3a.74 .74 0 0 0 .7-.8 .74 .74 0 0 0-.7-.7h-1.3v2.8M59.8 254.2v-2.8l1.1 2.8 1.1-2.8v2.8M60 258.7l1.1-2.8 1 2.8M60.4 257.8h1.4M63.1 252.9l1.6-.2a.76 .76 0 0 0 0-1.2l-.4-.1h-1.2v2.8"/>
<path d="M64.8 255.9v2.8l-1.9-2.8v2.8M65.9 257.2h1.1M67.7 255.9h-1.8v2.8h1.8M68.5 255.9v2.8h1.6M96.7 245.6h32.6M137.2 244.1v18.4M139.1 241.4h60.7M167.7 257.5h32.1M167.7 252.3h32.1M167.7 244.1v18.4M180.2 241.4v2.7M96.7 260.9h32.6"/>
<circle cx="28.9" cy="33.6" r="1.04"/>
<circle cx="137" cy="36.8" r="1.04"/>
<circle cx="143.7" cy="32.4" r="2.01"/>
<circle cx="150.3" cy="36.8" r="1.04"/>
<circle cx="31.1" cy="41.2" r=".61"/>
<circle cx="31.1" cy="50.3" r=".61"/>
<circle cx="44.2" cy="50.3" r=".61"/>
<circle cx="47.2" cy="54.3" r=".61"/>
<circle cx="50.3" cy="50.3" r=".61"/>
<circle cx="60.6" cy="48.6" r="1.04"/>
<circle cx="87.5" cy="41.2" r=".74"/>
<circle cx="87.5" cy="50.3" r=".74"/>
<circle cx="97.5" cy="50.3" r=".74"/>
<circle cx="97.5" cy="41.2" r=".74"/>
<circle cx="103.5" cy="46.3" r="1.04"/>
<circle cx="138.5" cy="41.2" r=".61"/>
<circle cx="143.7" cy="41.2" r="3.1"/>
<circle cx="148.9" cy="41.2" r=".61"/>
<circle cx="158.2" cy="41.2" r=".61"/>
<circle cx="31.1" cy="64" r=".61"/>
<circle cx="84.7" cy="71.3" r="1.04"/>
<circle cx="94.9" cy="77.7" r=".61"/>
<circle cx="159.9" cy="76.4" r="1.04"/>
<circle cx="31.1" cy="86.4" r=".61"/>
<circle cx="44.2" cy="86.4" r=".61"/>
<circle cx="47.2" cy="90.4" r=".61"/>
<circle cx="50.3" cy="86.4" r=".61"/>
<circle cx="61.9" cy="84.6" r="1.04"/>
<circle cx="94.9" cy="95.3" r=".61"/>
<circle cx="125.6" cy="86.4" r="3.1"/>
<circle cx="62.1" cy="119.4" r="1.04"/>
<circle cx="84.1" cy="110.6" r=".42"/>
<circle cx="84.5" cy="110.6" r="1.04"/>
<circle cx="137" cy="114.8" r="1.04"/>
<circle cx="143.7" cy="112.5" r="2.01"/>
<circle cx="150.8" cy="114.8" r="1.04"/>
<circle cx="31.1" cy="121.3" r=".61"/>
<circle cx="31.1" cy="130.4" r=".61"/>
<circle cx="31.1" cy="139.3" r=".61"/>
<circle cx="44.2" cy="139.3" r=".61"/>
<circle cx="44.2" cy="121.3" r=".61"/>
<circle cx="47.2" cy="125.2" r=".61"/>
<circle cx="50.3" cy="139.3" r=".61"/>
<circle cx="50.3" cy="121.3" r=".61"/>
<circle cx="87.5" cy="121.3" r=".74"/>
<circle cx="87.5" cy="130.4" r=".74"/>
<circle cx="90.5" cy="139.3" r=".61"/>
<circle cx="95.6" cy="139.3" r=".61"/>
<circle cx="97.5" cy="121.3" r=".74"/>
<circle cx="97.5" cy="130.4" r=".74"/>
<circle cx="103.6" cy="128.1" r="1.04"/>
<circle cx="118.3" cy="139.3" r=".61"/>
<circle cx="138.5" cy="121.3" r=".61"/>
<circle cx="143.7" cy="139.3" r="2.01"/>
<circle cx="143.7" cy="121.3" r="3.1"/>
<circle cx="148.9" cy="121.3" r=".61"/>
<circle cx="158.2" cy="121.3" r=".61"/>
<circle cx="158.2" cy="139.3" r=".61"/>
<circle cx="31.1" cy="155" r=".61"/>
<circle cx="47.2" cy="143.2" r=".61"/>
<circle cx="70" cy="141" r="1.04"/>
</g>
<text font-size="6.2" x="106.3" y="253.2">COX</text>
<g font-size="2.3">
<text x="29.4" y="228.7">Drawing Title</text>
<text x="89.9" y="238.7">REFERENCE DRAWING</text>
<text x="123.2" y="238.7">NO.</text>
<text x="123.3" y="235.1">R1</text>
<text x="137.7" y="238.7">REVISION-LOCATION</text>
<text x="137.7" y="235.1">UPGRADED TO 3HP</text>
<text x="170.5" y="238.7">ECN</text>
<text x="180" y="235.1">06/09/25</text>
<text x="180.8" y="238.7">DATE</text>
<text x="192.5" y="235.1">T.L.</text>
<text x="192.8" y="238.7">BY</text>
<text x="16.8" y="240.2">DATE</text>
<text x="19" y="242.8">3/13/06</text>
<text x="86" y="240.9">S/N</text>
<text x="103.7" y="240.9">Sales Engineer</text>
<text x="108.1" y="243.5">C.C.</text>
<text x="118.9" y="240.9">Application Engineer</text>
<text x="127.5" y="243.5">R.C.</text>
<text x="139.6" y="243.5">BY</text>
<text x="145.1" y="243.5">C. RACHAL</text>
<text x="150" y="240.9">DRAWN</text>
<text x="170.1" y="243.5">BY</text>
<text x="179" y="240.9">APPROVED</text>
<text x="180.8" y="243.5">DATE</text>
<text x="29.4" y="247.1">Project Title</text>
<text x="141.5" y="247.3">P.O. Box 77808</text>
<text x="141.5" y="249.9">Baton Rouge, LA</text>
<text x="168.1" y="246.2">PURCHASE ORDER NUMBER</text>
<text x="98.8" y="257.3">Research and Technology, Inc.</text>
<text x="141.5" y="257.7">Ph. (225)756-3271</text>
<text x="141.5" y="252.5">70809</text>
<text x="168.1" y="254.4">DRAWING NUMBER</text>
<text x="188.3" y="256.8">CP-2335R1</text>
<text x="141.5" y="260.3">Fax (225)755-1030</text>
<text x="168.1" y="259.5">SHEET NUMBER</text>
<text x="193.4" y="261.8">3</text>
</g>
</svg>
